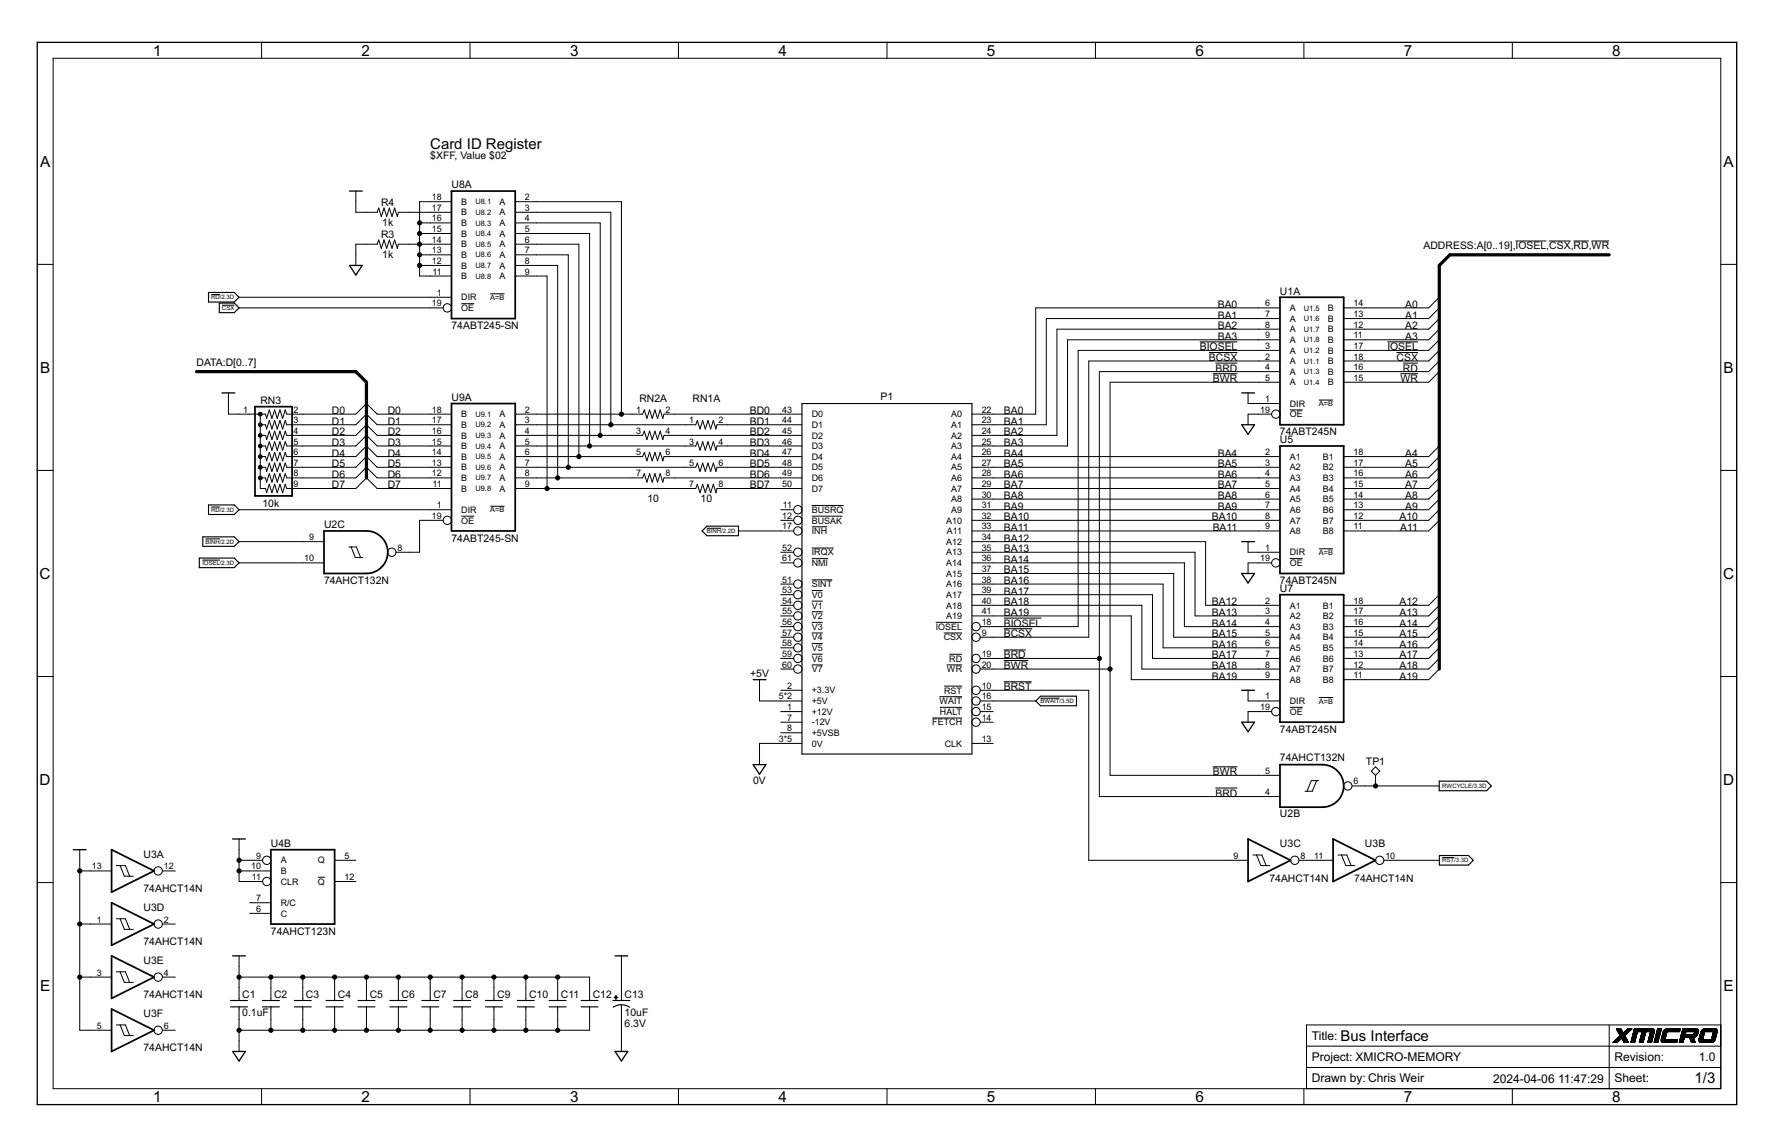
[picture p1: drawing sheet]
<svg xmlns="http://www.w3.org/2000/svg" width="432mm" height="279mm" viewBox="0 0 432 279" stroke-linecap="round" stroke-linejoin="round" font-family="sans-serif">
<g fill="none" stroke="#000" stroke-width=".24">
<path d="M12.9 14.2h405.9v250.8h-405.9zM63.7 10.3v3.9M114.4 10.3v3.9M165.1 10.3v3.9M215.9 10.3v3.9M266.6 10.3v3.9M317.4 10.3v3.9M368.1 10.3v3.9M86.6 46.5v5.2h5.2l.4-1.1 .6 2.1 .7-2.1 .6 2.1 .7-2.1 .6 2.1 .7-2.1 .6 2.1 .3-1h12.9M102.1 54.3h7.8M102.1 56.8h7.8M109.9 59.4h-12.9l-.3 1.1-.6-2.1-.7 2.1-.6-2.1-.7 2.1-.6-2.1-.7 2.1-.6-2.1-.4 1h-5.2v5.2"/>
<path d="M109.9 49.1h-7.8v18.1h7.8M125.4 51.7h23.3v51.7M125.4 59.4h15.5v51.7M125.4 49.1h25.9v51.7M125.4 54.3h20.7v51.7M125.4 56.8h18.1v51.7M368.9 58.7h7.5M377.1 58.7h5.2M383 58.7h3.7M387.4 58.7h4.3M9.1 64.3h3.8M51.4 71.7h2.2"/>
<path d="M54 74.3h3M58.2 74.9h49.7M58.2 72.3h51.7M102.1 62h7.8M102.1 64.6h7.8M112.3 73.9h3.1M119.3 71.5h3.5M125.4 62h12.9v51.7M125.4 64.6h10.3v51.7M125.4 67.2h7.8v51.7M311.6 74.9h-59.5v25.9h-15.5M311.6 77.5h-56.9v25.9h-18.1"/>
<path d="M350.3 72.3l-2.6 2.6h-20.6M350.3 74.9l-2.6 2.6h-20.6M350.3 77.5l-2.6 2.6h-20.6M418.8 64.3h3.9M55.6 95.6v5.2h9l.3 1 .7-2 .6 2 .6-2 .7 2 .6-2 .7 2 .6-2 .4 1h16.8l2.6-2.6 2.6 2.6h18.1M292 83.2h9.2M294.3 85.8h6.9M295.2 91h6M295.8 88.4h5.4M303.8 95.6v2.6h7.8M311.6 80.1h-54.3v25.9h-20.7M311.6 82.7h-51.8v25.8h-23.2"/>
<path d="M311.6 85.3h-49.2v67.2h-23.8M311.6 87.9h-46.6v67.2h-26.4M311.6 90.4h-44v103.5h44M311.6 93h-41.4v95.7h41.4M313.9 99.8h3.2M321 97.4h3.5M337.7 83.2h7.5M339.9 85.8h5.3M340.9 91h4.3M341.5 88.4h3.7M350.3 80.1l-2.6 2.6h-20.6M350.3 82.7l-2.6 2.6h-20.6"/>
<path d="M350.3 85.3l-2.6 2.6h-20.6M350.3 87.9l-2.6 2.5h-20.6M350.3 90.4l-2.6 2.6h-20.6M9.1 114.5h3.8M63.4 103.4h1.2l.3 1 .7-2.1 .6 2.1 .6-2.1 .7 2.1 .6-2.1 .7 2.1 .6-2.1 .4 1.1h16.8l2.6-2.6 2.6 2.6h18.1M63.4 106h1.2l.3 1 .7-2.1 .6 2.1 .6-2.1 .7 2.1 .6-2.1 .7 2.1 .6-2.1 .4 1.1h16.8l2.6-2.6 2.6 2.6h18.1M63.4 108.5h1.2l.3 1.1 .7-2.1 .6 2.1 .6-2.1 .7 2.1 .6-2.1 .7 2.1 .6-2.1 .4 1h16.8l2.6-2.5 2.6 2.5h18.1M63.4 111.1h1.2l.3 1.1 .7-2.1 .6 2.1 .6-2.1 .7 2.1 .6-2.1 .7 2.1 .6-2.1 .4 1h16.8l2.6-2.6 2.6 2.6h18.1M63.4 113.7h1.2l.3 1 .7-2 .6 2 .6-2 .7 2 .6-2 .7 2 .6-2 .4 1h16.8l2.6-2.6 2.6 2.6h18.1M63.4 116.3h1.2l.3 1 .7-2 .6 2 .6-2 .7 2 .6-2 .7 2 .6-2 .4 1h16.8l2.6-2.6 2.6 2.6h18.1M63.4 100.8v18.1h1.2l.3 1 .7-2 .6 2 .6-2 .7 2 .6-2 .7 2 .6-2 .4 1h16.8l2.6-2.6 2.6 2.6h18.1M125.4 100.8h31l.4-1 .7 2 .6-2 .6 2 .7-2 .6 2 .7-2 .6 2 .3-1h33.6"/>
<path d="M125.4 103.4h44l.3-1.1 .7 2.1 .6-2.1 .7 2.1 .6-2.1 .7 2.1 .6-2.1 .7 2.1 .2-1h20.7M125.4 106h31l.4-1.1 .7 2.1 .6-2.1 .6 2.1 .7-2.1 .6 2.1 .7-2.1 .6 2.1 .3-1h33.6M125.4 108.5h44l.3-1 .7 2.1 .6-2.1 .7 2.1 .6-2.1 .7 2.1 .6-2.1 .7 2.1 .2-1.1h20.7M125.4 111.1h31l.4-1 .7 2.1 .6-2.1 .6 2.1 .7-2.1 .6 2.1 .7-2.1 .6 2.1 .3-1.1h33.6M125.4 113.7h44l.3-1 .7 2 .6-2 .7 2 .6-2 .7 2 .6-2 .7 2 .2-1h20.7M125.4 116.3h31l.4-1 .7 2 .6-2 .6 2 .7-2 .6 2 .7-2 .6 2 .3-1h33.6M125.4 118.9h44l.3-1 .7 2 .6-2 .7 2 .6-2 .7 2 .6-2 .7 2 .2-1h20.7M236.6 111.1h75M236.6 113.7h75M236.6 116.3h75M236.6 118.9h75M309.5 100.8h-5.7v2.6"/>
<path d="M350.3 108.5l-2.6 2.6h-20.6M350.3 111.1l-2.6 2.6h-20.6M350.3 113.7l-2.6 2.6h-20.6M350.3 116.3l-2.6 2.6h-20.6M350.3 118.9l-2.6 2.6h-20.6M418.8 114.5h3.9M49.3 136.3h4.3M50.1 131.1h3.5M51.4 123.4h2.2M58.2 124.1h51.7M58.2 131.8h20.7M58.2 137h20.7"/>
<path d="M84.9 133.1h1.8l1.1 2.6M85.4 133.1l1.1 2.6h1.8M107.9 126.6h-5.8v7.8h-5.7M112.3 125.6h3.1M119.3 123.2h3.5M172.1 128.6h3.5M179.7 129.2h13.5M190 124.1h3.2M190 126.6h3.2M190 134.4h3.2M190 137h3.2M197.6 133.4h5.3"/>
<path d="M197.6 136h4M197.6 125.6h7.4M197.6 123h7.7M197.6 128.2h3.7M236.6 137h51.7v15.5h23.3M236.6 121.5h75M236.6 124.1h75M236.6 126.6h75M236.6 129.2h75M236.6 131.8h56.9v15.5h18.1M236.6 134.4h54.3v15.5h20.7M236.6 139.6h49.1v15.5h25.9"/>
<path d="M303.8 131.8v2.6h7.8M309.5 137h-5.7v2.6M313.9 136h3.2M321 133.6h3.5M350.3 121.5l-2.6 2.6h-20.6M350.3 124.1l-2.6 2.5h-20.6M350.3 126.6l-2.6 2.6h-20.6M190 152.5h3.2M190 142.2h3.2M190 155.1h3.2M190 157.7h3.2M190 149.9h3.2"/>
<path d="M190 147.3h3.2M190 144.7h3.2M197.6 151.5h2.7M197.6 141.1h5M197.6 154.1h2.7M197.6 159.2h2.7M197.6 156.6h2.7M197.6 148.9h2.7M197.6 146.3h2.7M197.6 143.7h2.7M227.8 151.5h6.4M229.7 154.1h4.5"/>
<path d="M231.1 159.2h3.1M236.6 142.2h46.5v15.5h28.5M236.6 147.3h41.3v15.5h33.7M236.6 144.7h43.9v15.6h31.1M236.6 149.9h38.8v15.5h36.2M244.3 153h7M244.3 158.2h5.4M244.3 150.4h9.2M350.3 149.9l-2.6 2.6h-20.6M350.3 152.5l-2.6 2.6h-20.6M350.3 157.7l-2.6 2.6h-20.6M350.3 155.1l-2.6 2.6h-20.6"/>
<path d="M350.3 147.3l-2.6 2.6h-20.6M350.3 144.7l-2.6 2.6h-20.6M9.1 164.7h3.8M184.9 165.4v5.2h10.3M190 173.2h5.2M190 175.8h5.2M190 162.8h3.2M190 160.3h3.2M190 178.4h5.2M190 168h5.2M197.6 161.8h2.7M226.9 174.8h7.3"/>
<path d="M228.7 169.6h5.5M228.8 172.1h5.4M229.8 167h4.4M230.4 161.8h3.8M238.6 173.2h3.1M238.6 175.8h3.1M238.6 162.8h31.6M238.6 160.3h29M238.6 170.6h13.5M238.6 168h26.4v41.4h38.8M244.3 165.9h6.8M244.3 160.8h6"/>
<path d="M253.3 169.9h4.6M303.8 168v2.6h7.8M309.5 173.2h-5.7v2.6M313.9 172.1h3.2M321 169.8h3.5M350.3 160.3l-2.6 2.5h-20.6M350.3 162.8l-2.6 2.6h-20.6M418.8 164.7h3.9M195.2 180.9h-10.3v5.2M236.6 180.9h5.1M295.2 186.6h6M295.8 191.8h5.4"/>
<path d="M320.5 190l-1.1 2.6h-1.8M321 190h-1.8l-1.1 2.6M329.1 191.3h21.2M333.8 187.7l1-1.1 1.1 1.1-1.1 1zM334.8 188.7v2.6M9.1 214.8h3.8M19.4 206.8v43.9h7.8M19.4 212h7.8M28.3 210.7h2.2l1.1 2.6M29.2 210.7l1.1 2.6h2.1M39.5 212h3.2M58.2 209.4h5.7"/>
<path d="M58.2 204.2v10.3h5.7M58.2 212h7.7M60.8 219.7h5.1M77.4 213.5h1.7M81.4 209.4h5.2M81.4 214.5h5.2M304.9 208.1h2.2l1.1 2.6M305.9 208.1l1 2.6h2.2M316.1 209.4h8.4M325.6 208.1h2.2l1.1 2.6M326.5 208.1l1.1 2.6h2.2M336.8 209.4h13.5"/>
<path d="M351 208.7h3M418.8 214.8h3.9M19.4 237.8h7.8M19.4 224.9h7.8M28.3 236.5h2.2l1.1 2.6M28.3 223.6h2.2l1.1 2.6M29.2 236.5l1.1 2.6h2.1M29.2 223.6l1.1 2.6h2.1M39.5 237.8h3.2M39.5 224.9h3.2M58.2 232.6v10.9M58.2 237.8h85.3v5.7"/>
<path d="M60.8 222.3h5.1M65.9 237.8v5.7M73.7 237.8v5.7M81.4 237.8v5.7M89.2 237.8v5.7M97 237.8v5.7M104.7 237.8v5.7M112.5 237.8v5.7M120.2 237.8v5.7M128 237.8v5.7M135.7 237.8v5.7M151.3 232.6v10.9"/>
<path d="M28.3 249.4h2.2l1.1 2.6M29.2 249.4l1.1 2.6h2.1M39.5 250.7h3.2M58.2 245v10.9M65.9 245v5.7M73.7 245v5.7M81.4 245v5.7M89.2 245v5.7M97 245v5.7M104.7 245v5.7M112.5 245v5.7M120.2 245v5.7"/>
<path d="M128 245v5.7M135.7 245v5.7M143.5 245v5.7h-85.3M151.3 244.5v11.4M318 254.6h100.8M318 259.8h100.8M391.7 249.4v15.6M393.5 250.4l1 .1M393.5 250.5h1.1M393.6 250.6h1M393.6 250.6l1.1 .1M393.6 250.7h1.1"/>
<path d="M393.6 250.7l1.1 .1M393.7 252.7h2.1M393.7 250.8h1.1M393.7 253.6h-1M393.7 250.9h1.1M393.7 250.9l1.1 .1M393.8 253.6h-1.1M393.8 251h1.1M393.8 252.6h1.9M393.8 251.1h1.1M393.8 253.5h-1M393.9 252.6h1.8"/>
<path d="M393.9 251.1h1M393.9 251.2h1M393.9 253.4l-1 .1M393.9 251.2l1.1 .1M393.9 252.5h1.8M394 251.3h1M394 253.4h-1.1M394 251.4h1.1M394 252.4h1.6M394 251.4h2.1M394 253.3h-1M394.1 251.5h1.9"/>
<path d="M394.1 252.4h1.5M394.1 253.2l-1 .1M394.1 252.3h1.5M394.2 253.2h-1.1M394.2 251.7h1.6M394.2 252.2h1.3M394.2 251.8h1.5M394.3 253.1l-1.1 .1M394.3 253.1h-1M394.3 252.2h1.2M394.3 251.9h1.3M394.3 252h1.2"/>
<path d="M394.4 253h-1.1M394.4 252.1h1.1M394.4 252.1l-1.8 1.6h1.1M394.4 252.9l-1 .1M394.5 252.9h-1M394.6 252.8l-1 .1M394.6 252.8h-1M394.8 252.8h1M394.8 252.8l1.1 .1M394.9 252.9h1M394.9 252.9l1.1 .1M394.9 253h1.1"/>
<path d="M395 253.1h1M395 253.2h1.1M395.1 253.2l1 .1M395.1 253.3h1.1M395.1 253.4h1.1M395.2 253.4l1 .1M395.2 253.5h1.1M395.2 253.6h1.1M395.4 252.1l1 1.6h-1.1l-.6-1-1.1 1M395.4 252.1l1.8-1.7h-1l-1.1 1.1-.6-1.1h-1.1l1 1.7M395.4 252l-1 .1M395.6 251.8l-1.3 .1"/>
<path d="M395.9 251.7h-1.7M395.9 251.6h-1.8M396 251.5l-1.9 .1M396.2 251.4h-1.1M396.2 251.3h-1M396.3 251.2l-1 .1M396.4 251.2h-1.1M396.4 251.1h-1M396.5 251.1h-1M396.6 251h-1.1M396.6 250.9l-1 .1M396.7 250.9h-1"/>
<path d="M396.8 250.8h-1.1M396.9 250.7l-1.1 .1M396.9 250.7h-1M397 250.6l-1.1 .1M397 253.6h.9M397 250.6h-1M397 253.4h1M397.1 253.3h.9M397.1 253.2h.9M397.1 250.5h-1.1M397.1 253.1h.9M397.2 252.9h.9"/>
<path d="M397.2 250.4l-1.1 .1M397.2 252.8h.9M397.3 252.6h.9M397.3 252.4h.9M397.3 252.3h.9M397.4 252.2h.9M397.4 252.1h.9M397.4 251.9h.9M397.4 251.8h1M397.5 251.7h.9M397.5 251.6h.9M397.5 251.5h.9"/>
<path d="M397.6 251.4h.9M397.6 251.2h.9M397.6 251.1h.9M397.7 251h5M397.7 250.9h5M397.7 250.8h5M397.7 250.7h4.9M397.8 250.6h4.8M397.8 250.5h4.7M397.8 250.4l4.7 .1M397.9 253.6h-.9M397.9 253.5h-.9"/>
<path d="M398 253.4l-1 .1M398 253.2h-.9M398 253.1l-.9 .1M398.1 253h-.9M398.1 252.9l-.9 .1M398.1 252.8h-.9M398.1 252.7h-.9M398.2 252.6l-1 .1M398.2 252.5l-.9 .1M398.2 252.5h-.9M398.3 252.3h-1M398.3 252.2h-1"/>
<path d="M398.3 252l-.9 .1M398.3 252h-.9M398.4 251.8h-.9M398.4 251.7l-.9 .1M398.4 251.5l-.9 .1M398.5 251.3h-.9M398.5 251.2l-.9 .1M398.5 251.1l-.6 2.6M399.1 253.6h.9M399.1 253.5h.9M399.1 253.3h.9M399.2 253.1h.9"/>
<path d="M399.2 253h.9M399.2 252.9h1M399.3 252.8h.9M399.3 252.6h.9M399.4 252.4h.9M399.4 252.3h.9M399.5 252.1h.8M399.5 251.9h.9M399.5 251.8h.9M399.6 251.6h.9M399.6 251.4h.9M399.7 251.1l-.7 2.6h.9l.7-2.6"/>
<path d="M399.7 251.1h.9M400 253.6h-.9M400 253.4l-.9 .1M400 253.4h-.9M400.1 253.2h-.9M400.1 253.1h-.9M400.1 252.9l-.9 .1M400.2 252.9h-1M400.2 252.7h-.9M400.2 252.6h-.9M400.2 252.5l-.9 .1M400.3 252.5h-.9"/>
<path d="M400.3 252.4h-.9M400.3 252.2h-.9M400.3 252.1l-.9 .1M400.4 252.1h-.9M400.4 252h-.9M400.5 251.7l-1 .1M400.5 251.7h-.9M400.5 251.6h-.9M400.5 251.5h-.9M400.6 251.3h-1M400.6 251.2l-.9 .1M400.6 251.2h-.9"/>
<path d="M401.1 253.6h.9M401.2 253.4h.9M401.2 253.3h.9M401.2 253.1h.9M401.3 253.1h.8M401.3 252.9h.9M401.3 252.8h.9M401.4 252.6h.9M401.4 252.4h.9M401.4 252.3h.9M401.5 252.1h.9M401.5 252h.9"/>
<path d="M401.6 251.9h.8M401.6 251.8h.9M401.6 251.7h.9M401.6 251.6h.9M401.7 251.5h.8M401.7 251.4h.9M401.7 251.2h.9M401.8 251.1l-.7 2.6h.9l.6-2.5M401.8 251.1h.8M402 253.6h-.9M402 253.5h-.9M402.1 253.4h-.9"/>
<path d="M402.1 253.2l-.9 .1M402.1 253.2h-.9M402.2 253h-.9M402.2 252.9l-.9 .1M402.2 252.8h-.9M402.3 252.7h-1M402.3 250.4h.1M402.3 252.5h-.9M402.4 252.3h-1M402.4 250.4h-4.6l-.8 3.3h.9M402.4 252.2h-.9M402.4 250.4l.1 .1"/>
<path d="M402.4 252l-.9 .1M402.5 250.5h.1M402.5 251.8h-.9M402.5 251.7h-.9M402.5 250.5l.1 .1M402.5 251.5l-.9 .1M402.6 251.4h-.9M402.6 250.6v.1M402.6 251.3h-.9M402.6 251.2h-.9M402.6 250.7l.1 .1M402.7 253.6h.8"/>
<path d="M402.7 253.6h.9M402.7 251.1h-5.1M402.7 250.8v.2M402.7 251l-.1 .2M402.7 253.4h.9M402.8 253.1h.9M402.8 252.9h.9M402.9 252.7h.9M402.9 252.6h.9M402.9 252.5h.9M402.9 252.4h1M403 252.2h.9"/>
<path d="M403.1 252h.8M403.1 252h.9M403.1 251.9h.9M403.1 251.7h.9M403.1 251.7h1M403.2 251.5h.9M403.3 251.2h.9M403.3 251.1h.9M403.3 251h.9M403.4 250.8h.9M403.4 250.7h.9M403.4 250.6h.9"/>
<path d="M403.4 250.5h.9M403.5 253.7h-.9l.9-3.3h.9l-.9 3.3M403.6 253.5h-.9M403.6 253.3h-.9M403.7 253.2h-.9M403.7 253h-.9M403.8 252.8l-1 .1M403.8 252.8h-.9M403.8 252.5h-.9M403.9 252.3l-.9 .1M403.9 252.3h-.9M403.9 252.1h-.9"/>
<path d="M404 251.9h-.9M404 251.8h-.9M404.1 251.6h-.9M404.1 251.4l-.9 .1M404.1 251.4h-.9M404.2 251.3h-1M404.2 251.1h-.9M404.2 251h-.9M404.3 250.9h-.9M404.3 250.6l-.9 .1M404.3 253.2h3.9M404.3 253.1h4"/>
<path d="M404.3 253.3l.1 .2M404.3 253.2v.1M404.4 253h3.9l-.2 .7h-3.5M404.4 253.4h3.8M404.4 250.5h-.9M404.4 252.9l-.1 .3M404.4 252.8h.9M404.4 253.5h3.8M404.4 252.7h.9M404.4 253.5l.2 .2M404.5 252.6h.9M404.5 253.6h3.7"/>
<path d="M404.5 252.5h.9M404.5 252.3h.9M404.6 252.1h.9M404.6 253.7h.1M404.6 251.9h1M404.7 251.8h.9M404.7 251.6h.9M404.7 251.4h1M404.8 251.4h.9M404.8 251.2l-.4 1.7M404.8 251.1h.9M404.9 251.1l-.1 .1"/>
<path d="M404.9 251h3.9M404.9 250.9v.2M405 250.8h3.9M405 250.8l-.1 .1M405.2 250.7h3.7M405.2 250.6l-.2 .2M405.2 250.6h3.7M405.3 253h-.9M405.3 252.9h-.9M405.3 252.8l-.9 .1M405.4 252.6l-.9 .1M405.4 252.5h-.9"/>
<path d="M405.4 252.4h-.9M405.5 252.2h-.9M405.5 252.1l-.9 .1M405.5 250.4h3.5l-.2 .7h-3.9M405.5 252l-.9 .1M405.5 252h-.9M405.6 251.9h-1M405.6 250.4l-.4 .2M405.6 251.7l-.9 .1M405.6 251.7h-.9M405.6 251.5l-.9 .1M405.7 251.5h-1"/>
<path d="M405.7 251.3h-.9M405.7 251.2l-.9 .1M405.7 251.2h-.9M405.7 251.1l-.4 1.9M408.2 253.3h-3.8M408.2 253.2l-3.9 .1M408.3 253.1h-3.9M408.8 253.6h.9M408.8 253.5h.9M408.9 250.9h-4M408.9 253.2h.9M408.9 250.8h-3.9"/>
<path d="M408.9 250.7h-3.8M408.9 253h.9M408.9 253h1M408.9 250.5h-3.6M409 250.4l-3.6 .1M409 252.8h.9M409 252.7h.9M409.1 252.5h.9M409.3 251.8h3.9M409.3 251.6h.9M409.3 251.4h1M409.4 251.4h.9"/>
<path d="M409.4 251.2h.9M409.4 251.1h.9M409.4 251.1h4M409.5 250.8h3.9M409.5 250.7l3.9 .1M409.5 250.7h3.8M409.6 250.6l3.7 .1M409.6 250.6h3.7M409.6 250.5h3.6M409.6 250.5h3.5M409.6 250.4l-.9 3.3h1l.3-1.2M409.6 250.4h3.4"/>
<path d="M409.6 250.4l.7 .7-.1 .7M409.7 253.6h-.9M409.7 253.4h-.9M409.8 253.3h-.9M409.8 253.1l-.9 .1M409.8 253.1h-.9M409.9 252.9h-.9M409.9 252.8h-.9M409.9 252.6l-.9 .1M410 252.6h-1M410.2 251.7l-.9 .1M410.2 251.7h-.9"/>
<path d="M410.2 251.5l-.9 .1M410.3 251.5h-1M410.3 251.3h-.9M410.3 251.2h-.9M411.3 252.5l.9 .1M411.3 252.6h.9M411.4 252.7h.8M411.4 252.8h.9M411.4 252.8l.9 .1M411.4 252.9h.9M411.4 252.9l.9 .1M411.5 253h.9"/>
<path d="M411.5 253.1h.9M411.5 253.1l.9 .1M411.5 253.2h.9M411.5 253.2l1 .1M411.6 253.3h.9M411.6 253.4h.9M411.6 253.5h.9M411.6 253.6h1M411.7 253.6h.9M412.3 251.7h.9M412.3 251.6h.9M412.4 252.5h-3.3"/>
<path d="M412.4 251.4h.9M412.4 251.3h.9M412.5 251.1h.9M412.5 251.1l-.2 .7M412.6 252.4h-3.5M412.7 252.3l-.5 .2 .4 1.2h-.9l-.4-1.2M412.7 252.3l-3.6 .1M412.8 252.3h-3.7M412.9 252.2h-3.7M412.9 252.1l-3.7 .1M412.9 252.1h-3.7M412.9 250.4l.2 .1"/>
<path d="M413 252l-3.8 .1M413 252l-.3 .3M413 252h-3.8M413.1 251.9h-3.9M413.1 250.5l.3 .3M413.2 251.8l-.2 .2M413.2 251.7l-.9 .1M413.2 251.7v.1M413.2 251.6v.1M413.3 251.5l-.9 .1M413.3 251.5h-.9M413.3 251.2l-.9 .1"/>
<path d="M413.4 251.2h-.9M413.4 250.8v.1M413.4 251h-4M413.4 250.9l-3.9 .1M413.4 250.9h-3.9M413.4 250.9v.1M413.4 251l-.2 .6M413.5 253.3h3.8M413.5 253.1h3.9M413.5 253h3.9M413.5 253v.2M413.5 253.2l.1 .1"/>
<path d="M413.6 253.4h3.6M413.6 252.9l-.1 .1M413.6 253.3v.1M413.6 252.8h.9M413.6 253.4l.1 .2M413.6 253.5h3.5M413.6 253.6h3.4M413.6 252.6h.9M413.7 253.6l.1 .1M413.7 253.6h3.3M413.7 252.3h.9M413.8 253.7h3.1"/>
<path d="M413.8 252.1h.9M413.9 251.8h.8M413.9 251.8h.9M413.9 251.6h.9M413.9 251.5h.9M414 251.3h.9M414 251.2h.9M414 251.2l-.4 1.7M414 251.1h.9M414.1 250.9h3.9M414.2 250.9l-.2 .3M414.2 250.8h3.8"/>
<path d="M414.3 250.7h3.6M414.4 250.6h3.5M414.4 252.9l-.9 .1M414.5 252.9h-.9M414.5 250.5h3.4M414.5 250.5l-.3 .4M414.5 252.7h-.9M414.5 252.6h-.9M414.5 250.5h3.3M414.6 252.5h-.9M414.6 252.4h-.9M414.6 250.5h-.1"/>
<path d="M414.6 252.2h-.9M414.7 252.2h-1M414.7 252h-.9M414.7 250.4h3M414.7 251.9h-.9M414.7 250.4l-.1 .1M414.7 251.8l-.9 .1M414.8 251.7h-.9M414.8 251.5h-.9M414.8 251.4l-.9 .1M414.9 251.4h-.9M414.9 250.4h-.2"/>
<path d="M414.9 251.2h-.9M415 250.4l-.6 2.6M416.6 252.9h.9M416.6 252.8h.9M416.7 252.6h.9M416.7 252.5h.9M416.8 252.3h.8M416.8 252.3h.9M416.8 252.1h.9M416.8 253.7h-.1M416.9 251.8h.9M416.9 251.6h.9"/>
<path d="M417 251.4h.9M417 253.6l-.2 .1M417 251.3h.9M417.1 251.1h.9M417.1 251.1l-.5 1.9M417.1 253.5l-.1 .1M417.2 253.4l-.1 .1M417.3 253.2l-3.8 .1M417.4 253.2h-3.9M417.4 253.1l-3.9 .1M417.4 253.1l-.2 .3M417.5 252.9l-.9 .1"/>
<path d="M417.5 252.9l-.1 .2M417.5 252.9h-.9M417.5 250.4h.2M417.6 252.7h-1M417.6 252.6h-.9M417.6 252.5h-.9M417.6 252.4h-.9M417.7 252.2h-.9M417.7 252.1l-.9 .1M417.7 250.4l.2 .2M417.7 252h-.9M417.8 251.9h-.9"/>
<path d="M417.8 251.7l-.9 .1M417.8 251.7h-.9M417.9 251.5l-1 .1M417.9 251.5h-.9M417.9 250.6v.1M417.9 251.4h-.9M417.9 250.7l.1 .1M417.9 251.2l-.9 .1M417.9 250.7h-3.6M418 251.2h-1M418 251.1h-4M418 251h-3.9"/>
<path d="M418 250.9l-3.9 .1M418 250.8h-3.8M418 251.1l-.5 1.8M418 250.8v.3M418.8 249.4h-100.8v15.6M63.7 265v3.8M114.4 265v3.8M165.1 265v3.8M215.9 265v3.8M266.6 265v3.8M317.4 265v3.8M368.1 265v3.8"/>
<circle cx="108.9" cy="74.9" r="1.02"/>
<circle cx="310.5" cy="100.8" r="1.02"/>
<circle cx="95.4" cy="134.4" r="1.02"/>
<circle cx="108.9" cy="126.6" r="1.02"/>
<circle cx="194.2" cy="124.1" r="1.02"/>
<circle cx="194.2" cy="137" r="1.02"/>
<circle cx="194.2" cy="126.6" r="1.02"/>
<circle cx="194.2" cy="129.2" r="1.02"/>
<circle cx="194.2" cy="134.4" r="1.02"/>
<circle cx="310.5" cy="137" r="1.02"/>
<circle cx="194.2" cy="147.3" r="1.02"/>
<circle cx="194.2" cy="152.5" r="1.02"/>
<circle cx="194.2" cy="149.9" r="1.02"/>
<circle cx="194.2" cy="155.1" r="1.02"/>
<circle cx="194.2" cy="142.2" r="1.02"/>
<circle cx="194.2" cy="157.7" r="1.02"/>
<circle cx="194.2" cy="144.7" r="1.02"/>
<circle cx="237.6" cy="155.1" r="1.02"/>
<circle cx="237.6" cy="152.5" r="1.02"/>
<circle cx="194.2" cy="160.3" r="1.02"/>
<circle cx="194.2" cy="162.8" r="1.02"/>
<circle cx="237.6" cy="175.8" r="1.02"/>
<circle cx="237.6" cy="173.2" r="1.02"/>
<circle cx="237.6" cy="162.8" r="1.02"/>
<circle cx="237.6" cy="160.3" r="1.02"/>
<circle cx="237.6" cy="168" r="1.02"/>
<circle cx="237.6" cy="170.6" r="1.02"/>
<circle cx="310.5" cy="173.2" r="1.02"/>
<circle cx="328.1" cy="191.3" r="1.02"/>
<circle cx="38.5" cy="212" r="1.02"/>
<circle cx="64.9" cy="214.5" r="1.02"/>
<circle cx="64.9" cy="209.4" r="1.02"/>
<circle cx="315.2" cy="209.4" r="1.02"/>
<circle cx="335.8" cy="209.4" r="1.02"/>
<circle cx="38.5" cy="237.8" r="1.02"/>
<circle cx="38.5" cy="224.9" r="1.02"/>
<circle cx="38.5" cy="250.7" r="1.02"/>
</g>
<g fill="none" stroke="#000" stroke-width=".28">
<path d="M50.8 71.2h6.2l1.2 1.1-1.2 1.2h-6.2zM53.4 73.8h3.6l1.2 1.1-1.2 1.2h-3.6zM195.2 98.2h41.4v85.3h-41.4zM48.5 135.8h8.5l1.2 1.2-1.2 1.2h-8.5zM49.4 130.7h7.6l1.2 1.1-1.2 1.2h-7.6zM50.8 122.9h6.2l1.2 1.2-1.2 1.1h-6.2zM170.9 129.2l1.2-1.1h7.6v2.3h-7.6zM252.1 170.6l1.2-1.2h8.7v2.4h-8.7zM350.3 190.1h11.5l1.2 1.2-1.2 1.1h-11.5zM350.4 208.2h7l1.2 1.2-1.2 1.1h-7zM56.1 243.5h4.1M56.1 245h4.1"/>
<path d="M63.9 243.5h4.1M63.9 245h4.1M71.6 243.5h4.2M71.6 245h4.2M79.4 243.5h4.1M79.4 245h4.1M87.1 243.5h4.2M87.1 245h4.2M94.9 243.5h4.1M94.9 245h4.1M102.7 243.5h4.1M102.7 245h4.1"/>
<path d="M110.4 243.5h4.2M110.4 245h4.2M118.2 243.5h4.1M118.2 245h4.1M125.9 243.5h4.1M125.9 245h4.1M133.7 243.5h4.1M133.7 245h4.1M141.4 243.5h4.2M141.4 245h4.2M149.2 243.5h4.1M149.2 245.1a3.7 3.7 0 0 1 4.1 0"/>
</g>
<g fill="none" stroke="#000" stroke-width=".32">
<path d="M9.1 10.3h413.6v258.5h-413.6zM85.1 46.5h3.1M85.1 64.6h3.1l-1.6 2.3zM54 95.6h3.1M302.2 95.6h3.2M302.2 103.4h3.2l-1.6 2.3zM302.2 139.6h3.2l-1.6 2.3zM302.2 131.8h3.2M183.3 165.4h3.1M302.2 175.8h3.2l-1.6 2.3zM302.2 168h3.2M183.3 186.1h3.1l-1.5 2.3z"/>
<path d="M17.8 206.8h3.2M56.6 204.2h3.1M56.6 232.6h3.1M149.7 232.6h3.1M56.6 255.9h3.1l-1.5 2.3zM149.7 255.9h3.1l-1.5 2.3z"/>
</g>
<g fill="none" stroke="#000" stroke-width=".42">
<path d="M109.9 46.5h15.5v31h-15.5zM311.6 72.3h15.5v31.1h-15.5zM62.1 99h9v21.7h-9zM109.9 98.2h15.5v31h-15.5zM311.6 108.5h15.5v31.1h-15.5zM78.9 129.2h10.3a5.2 5.2 0 0 1 5.2 5.2 5.2 5.2 0 0 1-5.2 5.2h-10.3zM311.6 144.7h15.5v31.1h-15.5zM311.6 186.1h10.3a5.2 5.2 0 0 1 5.2 5.2 5.2 5.2 0 0 1-5.2 5.1h-10.3zM27.2 206.8l10.3 5.2-10.3 5.1zM27.2 219.7l10.3 5.2-10.3 5.2zM65.9 206.8h15.5v18.1h-15.5zM303.8 204.2l10.3 5.2-10.3 5.1z"/>
<path d="M324.5 204.2l10.3 5.2-10.3 5.1zM27.2 232.6l10.3 5.2-10.3 5.2zM27.2 245.6l10.3 5.1-10.3 5.2z"/>
</g>
<g fill="#000" stroke="#000" stroke-width=".24">
<path d="M62.9 116.1a.47 .47 0 0 1 .8-.1 .47 .47 0 0 1-.2 .8 .47 .47 0 0 1-.6-.5h.5h-.5z" fill-rule="evenodd"/>
<path d="M63.1 113.3a.47 .47 0 0 1 .7 .2 .47 .47 0 0 1-.4 .7 .47 .47 0 0 1-.5-.5h.5h-.5z" fill-rule="evenodd"/>
<path d="M62.9 110.9a.47 .47 0 0 1 .8-.1 .47 .47 0 0 1-.2 .8 .47 .47 0 0 1-.6-.5l.5 .1-.5-.1z" fill-rule="evenodd"/>
<path d="M62.9 108.3a.47 .47 0 0 1 .8-.1 .47 .47 0 0 1-.2 .8 .47 .47 0 0 1-.6-.5l.5 .1-.5-.1z" fill-rule="evenodd"/>
<path d="M62.9 105.7a.47 .47 0 0 1 .8 0 .47 .47 0 0 1-.2 .7 .47 .47 0 0 1-.6-.4h.5h-.5z" fill-rule="evenodd"/>
<path d="M62.9 103.1a.47 .47 0 0 1 .8 0 .47 .47 0 0 1-.2 .7 .47 .47 0 0 1-.6-.4h.5h-.5z" fill-rule="evenodd"/>
<path d="M62.9 100.6a.47 .47 0 0 1 .8-.1 .47 .47 0 0 1-.2 .7 .47 .47 0 0 1-.6-.4h.5h-.5z" fill-rule="evenodd"/>
<circle cx="102.1" cy="54.3" r=".51"/>
<circle cx="102.1" cy="56.8" r=".51"/>
<circle cx="102.1" cy="59.4" r=".51"/>
<circle cx="102.1" cy="64.6" r=".51"/>
<circle cx="102.1" cy="62" r=".51"/>
<circle cx="133.2" cy="118.9" r=".51"/>
<circle cx="135.7" cy="116.3" r=".51"/>
<circle cx="138.3" cy="113.7" r=".51"/>
<circle cx="140.9" cy="111.1" r=".51"/>
<circle cx="143.5" cy="108.5" r=".51"/>
<circle cx="146.1" cy="106" r=".51"/>
<circle cx="148.7" cy="103.4" r=".51"/>
<circle cx="151.3" cy="100.8" r=".51"/>
<circle cx="267.6" cy="160.3" r=".51"/>
<circle cx="270.2" cy="162.8" r=".51"/>
<circle cx="334.8" cy="191.3" r=".51"/>
<circle cx="19.4" cy="212" r=".51"/>
<circle cx="58.2" cy="209.4" r=".51"/>
<circle cx="58.2" cy="212" r=".51"/>
<circle cx="19.4" cy="237.8" r=".51"/>
<circle cx="19.4" cy="224.9" r=".51"/>
<circle cx="58.2" cy="237.8" r=".51"/>
<circle cx="65.9" cy="237.8" r=".51"/>
<circle cx="73.7" cy="237.8" r=".51"/>
<circle cx="81.4" cy="237.8" r=".51"/>
<circle cx="89.2" cy="237.8" r=".51"/>
<circle cx="97" cy="237.8" r=".51"/>
<circle cx="104.7" cy="237.8" r=".51"/>
<circle cx="112.5" cy="237.8" r=".51"/>
<circle cx="120.2" cy="237.8" r=".51"/>
<circle cx="128" cy="237.8" r=".51"/>
<circle cx="135.7" cy="237.8" r=".51"/>
<circle cx="58.2" cy="250.7" r=".51"/>
<circle cx="65.9" cy="250.7" r=".51"/>
<circle cx="73.7" cy="250.7" r=".51"/>
<circle cx="81.4" cy="250.7" r=".51"/>
<circle cx="89.2" cy="250.7" r=".51"/>
<circle cx="97" cy="250.7" r=".51"/>
<circle cx="104.7" cy="250.7" r=".51"/>
<circle cx="112.5" cy="250.7" r=".51"/>
<circle cx="120.2" cy="250.7" r=".51"/>
<circle cx="128" cy="250.7" r=".51"/>
<circle cx="135.7" cy="250.7" r=".51"/>
</g>
<path d="M149.5 242.7h.9v.1h-.9zM149.9 242.3h.1v.9h-.1z" fill="#000" stroke="#000" stroke-width=".24"/>
<path d="M391.7 62h-38.8l-2.6 2.6v98.2M47.8 90.4h38.8l2.6 2.6v23.3" fill="none" stroke="#000" stroke-width=".78"/>
<g font-size="4.1">
<text x="37.3" y="13.6">1</text>
<text x="88" y="13.6">2</text>
<text x="138.7" y="13.6">3</text>
<text x="189.5" y="13.6">4</text>
<text x="240.2" y="13.6">5</text>
<text x="291" y="13.6">6</text>
<text x="341.7" y="13.6">7</text>
<text x="392.4" y="13.6">8</text>
<text x="9.7" y="40.6">A</text>
<text x="104.7" y="36.2">Card ID Register</text>
<text x="419.5" y="40.6">A</text>
<text x="9.7" y="90.7">B</text>
<text x="419.5" y="90.7">B</text>
<text x="9.6" y="140.9">C</text>
<text x="419.4" y="140.9">C</text>
<text x="9.6" y="191.1">D</text>
<text x="419.4" y="191.1">D</text>
<text x="9.7" y="241.2">E</text>
<text x="419.5" y="241.2">E</text>
<text x="326.3" y="253.3">Bus Interface</text>
<text x="412.5" y="263.7">1/3</text>
<text x="37.3" y="268.2">1</text>
<text x="88" y="268.2">2</text>
<text x="138.7" y="268.2">3</text>
<text x="189.5" y="268.2">4</text>
<text x="240.2" y="268.2">5</text>
<text x="291" y="268.2">6</text>
<text x="341.7" y="268.2">7</text>
<text x="392.4" y="268.2">8</text>
</g>
<g font-size="3.3">
<text x="319.3" y="253.1">Title:</text>
<text x="319.3" y="258.2">Project: XMICRO-MEMORY</text>
<text x="319.3" y="263.4">Drawn by: Chris Weir</text>
<text x="363.4" y="263.7">2024-04-06</text>
<text x="379.2" y="263.7">11:47:29</text>
<text x="393" y="258.2">Revision:</text>
<text x="393" y="263.4">Sheet:</text>
<text x="413.5" y="258.2">1.0</text>
</g>
<g font-size="2.8">
<text x="104.7" y="38.7">$XFF, Value $02</text>
<text x="109.9" y="45.9">U8A</text>
<text x="92.7" y="50.1">R4</text>
<text x="92.7" y="57.9">R3</text>
<text x="93" y="55">1k</text>
<text x="93" y="62.8">1k</text>
<text x="346.5" y="60.7">ADDRESS:A[0..19],IOSEL,CSX,RD,WR</text>
<text x="311.6" y="71.7">U1A</text>
<text x="296.4" y="77.5">BA1</text>
<text x="296.4" y="74.9">BA0</text>
<text x="342" y="77.5">A1</text>
<text x="342" y="74.9">A0</text>
<text x="109.9" y="80.1">74ABT245-SN</text>
<text x="296.4" y="82.7">BA3</text>
<text x="296.4" y="80.1">BA2</text>
<text x="342" y="82.7">A3</text>
<text x="342" y="80.1">A2</text>
<text x="47.8" y="89.2">DATA:D[0..7]</text>
<text x="292" y="85.3">BIOSEL</text>
<text x="294.3" y="87.9">BCSX</text>
<text x="337.7" y="85.3">IOSEL</text>
<text x="339.9" y="87.9">CSX</text>
<text x="295.2" y="93">BWR</text>
<text x="295.8" y="90.5">BRD</text>
<text x="340.9" y="93">WR</text>
<text x="341.5" y="90.5">RD</text>
<text x="63.4" y="98.2">RN3</text>
<text x="80.8" y="100.8">D0</text>
<text x="94.4" y="100.8">D0</text>
<text x="109.9" y="97.6">U9A</text>
<text x="155.6" y="97.9">RN2A</text>
<text x="168.6" y="97.9">RN1A</text>
<text x="182.5" y="100.8">BD0</text>
<text x="214.3" y="97.4">P1</text>
<text x="244.3" y="100.8">BA0</text>
<text x="80.8" y="106">D2</text>
<text x="80.8" y="103.4">D1</text>
<text x="94.4" y="106">D2</text>
<text x="94.4" y="103.4">D1</text>
<text x="182.5" y="106">BD2</text>
<text x="182.5" y="103.4">BD1</text>
<text x="244.3" y="106">BA2</text>
<text x="244.3" y="103.4">BA1</text>
<text x="311.6" y="106">74ABT245N</text>
<text x="311.6" y="107.9">U5</text>
<text x="80.8" y="113.7">D5</text>
<text x="80.8" y="108.5">D3</text>
<text x="80.8" y="111.1">D4</text>
<text x="94.4" y="113.7">D5</text>
<text x="94.4" y="108.5">D3</text>
<text x="94.4" y="111.1">D4</text>
<text x="182.5" y="108.5">BD3</text>
<text x="182.5" y="111.1">BD4</text>
<text x="182.5" y="113.7">BD5</text>
<text x="244.3" y="111.1">BA4</text>
<text x="244.3" y="113.7">BA5</text>
<text x="244.3" y="108.5">BA3</text>
<text x="296.4" y="111.1">BA4</text>
<text x="296.4" y="113.7">BA5</text>
<text x="342" y="113.7">A5</text>
<text x="342" y="111.1">A4</text>
<text x="80.8" y="118.9">D7</text>
<text x="80.8" y="116.3">D6</text>
<text x="94.4" y="118.9">D7</text>
<text x="94.4" y="116.3">D6</text>
<text x="182.5" y="116.3">BD6</text>
<text x="182.5" y="118.9">BD7</text>
<text x="244.3" y="116.3">BA6</text>
<text x="244.3" y="118.9">BA7</text>
<text x="296.4" y="116.3">BA6</text>
<text x="296.4" y="118.9">BA7</text>
<text x="342" y="118.9">A7</text>
<text x="342" y="116.3">A6</text>
<text x="63.9" y="123.3">10k</text>
<text x="157.6" y="122.2">10</text>
<text x="170.5" y="122.2">10</text>
<text x="244.3" y="121.5">BA8</text>
<text x="244.3" y="124.1">BA9</text>
<text x="296.4" y="121.5">BA8</text>
<text x="296.4" y="124.1">BA9</text>
<text x="342" y="124.1">A9</text>
<text x="342" y="121.5">A8</text>
<text x="78.9" y="128.6">U2C</text>
<text x="109.9" y="131.8">74ABT245-SN</text>
<text x="244.3" y="126.6">BA10</text>
<text x="244.3" y="129.2">BA11</text>
<text x="244.3" y="131.8">BA12</text>
<text x="295" y="126.6">BA10</text>
<text x="295.2" y="129.2">BA11</text>
<text x="340.6" y="126.6">A10</text>
<text x="340.8" y="129.2">A11</text>
<text x="244.3" y="137">BA14</text>
<text x="244.3" y="134.4">BA13</text>
<text x="78.9" y="142.2">74AHCT132N</text>
<text x="244.3" y="142.2">BA16</text>
<text x="244.3" y="139.6">BA15</text>
<text x="311.6" y="142.2">74ABT245N</text>
<text x="244.3" y="147.3">BA18</text>
<text x="244.3" y="149.9">BA19</text>
<text x="244.3" y="144.7">BA17</text>
<text x="295" y="149.9">BA13</text>
<text x="295" y="147.3">BA12</text>
<text x="311.6" y="144.1">U7</text>
<text x="340.6" y="149.9">A13</text>
<text x="340.6" y="147.3">A12</text>
<text x="244.3" y="155.1">BCSX</text>
<text x="244.3" y="152.5">BIOSEL</text>
<text x="295" y="155.1">BA15</text>
<text x="295" y="152.5">BA14</text>
<text x="340.6" y="155.1">A15</text>
<text x="340.6" y="152.5">A14</text>
<text x="244.3" y="160.3">BRD</text>
<text x="295" y="160.3">BA17</text>
<text x="295" y="157.7">BA16</text>
<text x="340.6" y="157.7">A16</text>
<text x="340.6" y="160.3">A17</text>
<text x="182.6" y="164.6">+5V</text>
<text x="244.3" y="162.8">BWR</text>
<text x="295" y="162.8">BA18</text>
<text x="295" y="165.4">BA19</text>
<text x="340.6" y="162.8">A18</text>
<text x="340.6" y="165.4">A19</text>
<text x="244.3" y="168">BRST</text>
<text x="311.6" y="178.4">74ABT245N</text>
<text x="311.6" y="185.3">74AHCT132N</text>
<text x="183.3" y="190.8">0V</text>
<text x="295.2" y="188.7">BWR</text>
<text x="332.5" y="186.1">TP1</text>
<text x="295.8" y="193.9">BRD</text>
<text x="311.6" y="198.9">U2B</text>
<text x="34.9" y="208.7">U3A</text>
<text x="65.9" y="206.1">U4B</text>
<text x="311.6" y="206.1">U3C</text>
<text x="332.2" y="206.1">U3B</text>
<text x="309" y="214.5">74AHCT14N</text>
<text x="329.6" y="214.5">74AHCT14N</text>
<text x="34.9" y="217.1">74AHCT14N</text>
<text x="34.9" y="221.7">U3D</text>
<text x="65.9" y="227.5">74AHCT123N</text>
<text x="34.9" y="230.1">74AHCT14N</text>
<text x="34.9" y="234.6">U3E</text>
<text x="34.9" y="243">74AHCT14N</text>
<text x="59" y="243">C1</text>
<text x="66.7" y="243">C2</text>
<text x="74.5" y="243">C3</text>
<text x="82.2" y="243">C4</text>
<text x="90" y="243">C5</text>
<text x="97.7" y="243">C6</text>
<text x="105.5" y="243">C7</text>
<text x="113.3" y="243">C8</text>
<text x="121" y="243">C9</text>
<text x="128.8" y="243">C10</text>
<text x="136.5" y="243">C11</text>
<text x="144.3" y="243">C12</text>
<text x="152" y="243">C13</text>
<text x="34.9" y="247.5">U3F</text>
<text x="59" y="247.4">0.1uF</text>
<text x="152" y="247.4">10uF</text>
<text x="152" y="250">6.3V</text>
<text x="34.9" y="255.9">74AHCT14N</text>
</g>
<g font-size="2.4">
<text x="105.1" y="48.7">18</text>
<text x="105.1" y="51.3">17</text>
<text x="105.1" y="53.9">16</text>
<text x="112.3" y="49.9">B</text>
<text x="112.3" y="52.4">B</text>
<text x="121.6" y="49.9">A</text>
<text x="121.6" y="52.4">A</text>
<text x="127.8" y="48.7">2</text>
<text x="127.8" y="51.3">3</text>
<text x="127.8" y="53.9">4</text>
<text x="105.1" y="56.5">15</text>
<text x="105.1" y="59.1">14</text>
<text x="112.3" y="55">B</text>
<text x="112.3" y="57.6">B</text>
<text x="121.6" y="55">A</text>
<text x="121.6" y="57.6">A</text>
<text x="127.8" y="56.5">5</text>
<text x="127.8" y="59.1">6</text>
<text x="105.1" y="61.6">13</text>
<text x="105.1" y="64.2">12</text>
<text x="112.3" y="60.2">B</text>
<text x="112.3" y="62.8">B</text>
<text x="112.3" y="65.4">B</text>
<text x="121.6" y="60.2">A</text>
<text x="121.6" y="62.8">A</text>
<text x="121.6" y="65.4">A</text>
<text x="127.8" y="61.6">7</text>
<text x="127.8" y="64.2">8</text>
<text x="105.3" y="66.8">11</text>
<text x="106.3" y="72">1</text>
<text x="112.3" y="68">B</text>
<text x="121.6" y="68">A</text>
<text x="127.8" y="66.8">9</text>
<text x="105.1" y="74.6">19</text>
<text x="112.3" y="73.1">DIR</text>
<text x="112.3" y="75.7">OE</text>
<text x="308" y="74.6">6</text>
<text x="308" y="77.2">7</text>
<text x="313.9" y="75.7">A</text>
<text x="323.2" y="75.7">B</text>
<text x="329.4" y="74.6">14</text>
<text x="329.4" y="77.2">13</text>
<text x="308" y="79.7">8</text>
<text x="308" y="82.3">9</text>
<text x="313.9" y="78.3">A</text>
<text x="313.9" y="80.9">A</text>
<text x="313.9" y="83.5">A</text>
<text x="323.2" y="78.3">B</text>
<text x="323.2" y="80.9">B</text>
<text x="323.2" y="83.5">B</text>
<text x="329.4" y="79.7">12</text>
<text x="329.4" y="82.3">11</text>
<text x="308" y="84.9">3</text>
<text x="308" y="87.5">2</text>
<text x="313.9" y="86.1">A</text>
<text x="313.9" y="88.6">A</text>
<text x="323.2" y="86">B</text>
<text x="323.2" y="88.6">B</text>
<text x="329.4" y="84.9">17</text>
<text x="329.4" y="87.5">18</text>
<text x="308" y="90.1">4</text>
<text x="308" y="92.7">5</text>
<text x="313.9" y="91.2">A</text>
<text x="313.9" y="93.8">A</text>
<text x="323.2" y="91.2">B</text>
<text x="323.2" y="93.8">B</text>
<text x="329.4" y="90.1">16</text>
<text x="329.4" y="92.7">15</text>
<text x="59.2" y="100.4">1</text>
<text x="71.5" y="100.4">2</text>
<text x="105.1" y="100.4">18</text>
<text x="112.3" y="101.6">B</text>
<text x="121.6" y="101.6">A</text>
<text x="127.8" y="100.4">2</text>
<text x="154.9" y="100.4">1</text>
<text x="162" y="100.4">2</text>
<text x="190.4" y="100.4">43</text>
<text x="197.6" y="101.6">D0</text>
<text x="231.5" y="101.6">A0</text>
<text x="239" y="100.4">22</text>
<text x="306.8" y="100.4">19</text>
<text x="308" y="97.8">1</text>
<text x="313.9" y="99">DIR</text>
<text x="313.9" y="101.6">OE</text>
<text x="71.5" y="103">3</text>
<text x="71.5" y="105.6">4</text>
<text x="105.1" y="103">17</text>
<text x="105.1" y="105.6">16</text>
<text x="112.3" y="104.1">B</text>
<text x="112.3" y="106.7">B</text>
<text x="121.6" y="104.2">A</text>
<text x="121.6" y="106.7">A</text>
<text x="127.8" y="103">3</text>
<text x="127.8" y="105.6">4</text>
<text x="154.9" y="105.6">3</text>
<text x="162" y="105.6">4</text>
<text x="167.8" y="103">1</text>
<text x="174.9" y="103">2</text>
<text x="190.4" y="103">44</text>
<text x="190.4" y="105.6">45</text>
<text x="197.6" y="104.1">D1</text>
<text x="197.6" y="106.7">D2</text>
<text x="231.5" y="104.2">A1</text>
<text x="231.5" y="106.7">A2</text>
<text x="239" y="103">23</text>
<text x="239" y="105.6">24</text>
<text x="71.5" y="108.2">5</text>
<text x="71.5" y="110.8">6</text>
<text x="71.5" y="113.4">7</text>
<text x="105.1" y="108.2">15</text>
<text x="105.1" y="110.8">14</text>
<text x="105.1" y="113.4">13</text>
<text x="112.3" y="109.3">B</text>
<text x="112.3" y="111.9">B</text>
<text x="121.6" y="109.3">A</text>
<text x="121.6" y="111.9">A</text>
<text x="127.8" y="108.2">5</text>
<text x="127.8" y="110.8">6</text>
<text x="127.8" y="113.4">7</text>
<text x="154.9" y="110.8">5</text>
<text x="162" y="110.8">6</text>
<text x="167.8" y="108.2">3</text>
<text x="167.8" y="113.4">5</text>
<text x="174.9" y="108.2">4</text>
<text x="174.9" y="113.4">6</text>
<text x="190.4" y="108.2">46</text>
<text x="190.4" y="110.8">47</text>
<text x="190.4" y="113.4">48</text>
<text x="197.6" y="109.3">D3</text>
<text x="197.6" y="111.9">D4</text>
<text x="231.5" y="109.3">A3</text>
<text x="231.5" y="111.9">A4</text>
<text x="239" y="108.2">25</text>
<text x="239" y="110.8">26</text>
<text x="239" y="113.4">27</text>
<text x="308" y="110.8">2</text>
<text x="308" y="113.4">3</text>
<text x="313.9" y="111.9">A1</text>
<text x="322" y="111.9">B1</text>
<text x="329.4" y="113.4">17</text>
<text x="329.4" y="110.8">18</text>
<text x="71.5" y="115.9">8</text>
<text x="71.5" y="118.5">9</text>
<text x="105.1" y="115.9">12</text>
<text x="105.3" y="118.5">11</text>
<text x="112.3" y="114.5">B</text>
<text x="112.3" y="117.1">B</text>
<text x="112.3" y="119.7">B</text>
<text x="121.6" y="114.5">A</text>
<text x="121.6" y="117.1">A</text>
<text x="121.6" y="119.7">A</text>
<text x="127.8" y="115.9">8</text>
<text x="127.8" y="118.5">9</text>
<text x="154.9" y="115.9">7</text>
<text x="162" y="115.9">8</text>
<text x="167.8" y="118.5">7</text>
<text x="174.9" y="118.5">8</text>
<text x="190.4" y="115.9">49</text>
<text x="190.4" y="118.5">50</text>
<text x="197.6" y="114.5">D5</text>
<text x="197.6" y="117.1">D6</text>
<text x="197.6" y="119.7">D7</text>
<text x="231.5" y="114.5">A5</text>
<text x="231.5" y="117.1">A6</text>
<text x="231.5" y="119.7">A7</text>
<text x="239" y="115.9">28</text>
<text x="239" y="118.5">29</text>
<text x="308" y="115.9">4</text>
<text x="308" y="118.5">5</text>
<text x="313.9" y="114.5">A2</text>
<text x="313.9" y="117.1">A3</text>
<text x="313.9" y="119.7">A4</text>
<text x="322" y="119.7">B4</text>
<text x="322" y="117.1">B3</text>
<text x="322" y="114.5">B2</text>
<text x="329.4" y="118.5">15</text>
<text x="329.4" y="115.9">16</text>
<text x="106.3" y="123.7">1</text>
<text x="112.3" y="124.8">DIR</text>
<text x="190.6" y="123.7">11</text>
<text x="197.6" y="124.8">BUSRQ</text>
<text x="231.5" y="122.2">A8</text>
<text x="231.5" y="124.8">A9</text>
<text x="239" y="121.1">30</text>
<text x="239" y="123.7">31</text>
<text x="308" y="121.1">6</text>
<text x="308" y="123.7">7</text>
<text x="313.9" y="122.2">A5</text>
<text x="313.9" y="124.8">A6</text>
<text x="322" y="124.8">B6</text>
<text x="322" y="122.2">B5</text>
<text x="329.4" y="123.7">13</text>
<text x="329.4" y="121.1">14</text>
<text x="75.3" y="131.5">9</text>
<text x="105.1" y="126.3">19</text>
<text x="112.3" y="127.4">OE</text>
<text x="190.4" y="126.3">12</text>
<text x="190.4" y="128.9">17</text>
<text x="197.6" y="127.4">BUSAK</text>
<text x="197.6" y="130">INH</text>
<text x="230.3" y="127.4">A10</text>
<text x="230.5" y="130">A11</text>
<text x="239" y="126.3">32</text>
<text x="239" y="128.9">33</text>
<text x="239" y="131.5">34</text>
<text x="308" y="126.3">8</text>
<text x="308" y="128.9">9</text>
<text x="313.9" y="127.4">A7</text>
<text x="313.9" y="130">A8</text>
<text x="322" y="130">B8</text>
<text x="322" y="127.4">B7</text>
<text x="329.4" y="128.9">11</text>
<text x="329.4" y="126.3">12</text>
<text x="74.1" y="136.6">10</text>
<text x="96.8" y="134">8</text>
<text x="190.4" y="134">52</text>
<text x="190.4" y="136.6">61</text>
<text x="197.6" y="135.2">IRQX</text>
<text x="197.6" y="137.8">NMI</text>
<text x="230.3" y="132.6">A12</text>
<text x="230.3" y="135.2">A13</text>
<text x="230.3" y="137.8">A14</text>
<text x="239" y="134">35</text>
<text x="239" y="136.6">36</text>
<text x="306.8" y="136.6">19</text>
<text x="308" y="134">1</text>
<text x="313.9" y="135.2">DIR</text>
<text x="313.9" y="137.8">OE</text>
<text x="190.4" y="141.8">51</text>
<text x="197.6" y="142.9">SINT</text>
<text x="230.3" y="140.3">A15</text>
<text x="230.3" y="142.9">A16</text>
<text x="239" y="139.2">37</text>
<text x="239" y="141.8">38</text>
<text x="190.4" y="149.6">55</text>
<text x="190.4" y="147">54</text>
<text x="190.4" y="144.4">53</text>
<text x="197.6" y="148.1">V1</text>
<text x="197.6" y="145.5">V0</text>
<text x="230.3" y="148.1">A18</text>
<text x="230.3" y="145.5">A17</text>
<text x="239" y="147">40</text>
<text x="239" y="144.4">39</text>
<text x="239" y="149.6">41</text>
<text x="308" y="147">2</text>
<text x="308" y="149.6">3</text>
<text x="313.9" y="148.1">A1</text>
<text x="322" y="148.1">B1</text>
<text x="329.4" y="149.6">17</text>
<text x="329.4" y="147">18</text>
<text x="190.4" y="154.7">57</text>
<text x="190.4" y="152.1">56</text>
<text x="197.6" y="155.9">V4</text>
<text x="197.6" y="153.3">V3</text>
<text x="197.6" y="150.7">V2</text>
<text x="227.8" y="153.3">IOSEL</text>
<text x="229.7" y="155.9">CSX</text>
<text x="230.3" y="150.7">A19</text>
<text x="239" y="152.1">18</text>
<text x="239" y="154.7">9</text>
<text x="308" y="152.1">4</text>
<text x="308" y="154.7">5</text>
<text x="313.9" y="150.7">A2</text>
<text x="313.9" y="153.3">A3</text>
<text x="313.9" y="155.9">A4</text>
<text x="322" y="155.9">B4</text>
<text x="322" y="153.3">B3</text>
<text x="322" y="150.7">B2</text>
<text x="329.4" y="154.7">15</text>
<text x="329.4" y="152.1">16</text>
<text x="190.4" y="159.9">59</text>
<text x="190.4" y="157.3">58</text>
<text x="197.6" y="161">V6</text>
<text x="197.6" y="158.4">V5</text>
<text x="231.1" y="161">RD</text>
<text x="239" y="159.9">19</text>
<text x="308" y="157.3">6</text>
<text x="308" y="159.9">7</text>
<text x="313.9" y="158.4">A5</text>
<text x="313.9" y="161">A6</text>
<text x="322" y="161">B6</text>
<text x="322" y="158.4">B5</text>
<text x="329.4" y="159.9">13</text>
<text x="329.4" y="157.3">14</text>
<text x="190.4" y="162.5">60</text>
<text x="191.6" y="167.6">2</text>
<text x="197.6" y="163.6">V7</text>
<text x="230.4" y="163.6">WR</text>
<text x="239" y="162.5">20</text>
<text x="239" y="167.6">10</text>
<text x="308" y="162.5">8</text>
<text x="308" y="165.1">9</text>
<text x="313.9" y="163.6">A7</text>
<text x="313.9" y="166.2">A8</text>
<text x="322" y="166.2">B8</text>
<text x="322" y="163.6">B7</text>
<text x="329.4" y="165.1">11</text>
<text x="329.4" y="162.5">12</text>
<text x="189.6" y="170.2">5*2</text>
<text x="191.6" y="172.8">1</text>
<text x="197.6" y="174">+12V</text>
<text x="197.6" y="171.4">+5V</text>
<text x="197.6" y="168.8">+3.3V</text>
<text x="228.7" y="171.4">WAIT</text>
<text x="228.8" y="174">HALT</text>
<text x="229.8" y="168.8">RST</text>
<text x="239" y="172.8">15</text>
<text x="239" y="170.2">16</text>
<text x="306.8" y="172.8">19</text>
<text x="308" y="170.2">1</text>
<text x="313.9" y="171.4">DIR</text>
<text x="313.9" y="174">OE</text>
<text x="191.6" y="175.4">7</text>
<text x="191.6" y="178">8</text>
<text x="197.6" y="176.5">-12V</text>
<text x="197.6" y="179.1">+5VSB</text>
<text x="226.9" y="176.5">FETCH</text>
<text x="239" y="175.4">14</text>
<text x="189.6" y="180.6">3*5</text>
<text x="197.6" y="181.7">0V</text>
<text x="230" y="181.7">CLK</text>
<text x="239" y="180.6">13</text>
<text x="308" y="188.3">5</text>
<text x="329.4" y="190.9">6</text>
<text x="308" y="193.5">4</text>
<text x="62.4" y="209">9</text>
<text x="83.8" y="209">5</text>
<text x="300.2" y="209">9</text>
<text x="316.5" y="209">8</text>
<text x="319.9" y="209">11</text>
<text x="337.2" y="209">10</text>
<text x="22.4" y="211.6">13</text>
<text x="39.9" y="211.6">12</text>
<text x="61.1" y="211.6">10</text>
<text x="61.3" y="214.2">11</text>
<text x="68.3" y="210.2">A</text>
<text x="68.3" y="212.7">B</text>
<text x="68.3" y="215.3">CLR</text>
<text x="77.4" y="215.3">Q</text>
<text x="77.4" y="210.1">Q</text>
<text x="83.8" y="214.2">12</text>
<text x="62.4" y="221.9">6</text>
<text x="62.4" y="219.4">7</text>
<text x="68.3" y="220.5">R/C</text>
<text x="23.6" y="224.5">1</text>
<text x="39.9" y="224.5">2</text>
<text x="68.3" y="223.1">C</text>
<text x="23.6" y="237.5">3</text>
<text x="39.9" y="237.5">4</text>
<text x="23.6" y="250.4">5</text>
<text x="39.9" y="250.4">6</text>
</g>
<g font-size="2">
<text x="115.7" y="49.7">U8.1</text>
<text x="115.7" y="52.3">U8.2</text>
<text x="115.7" y="54.9">U8.3</text>
<text x="115.7" y="57.5">U8.4</text>
<text x="115.7" y="60.1">U8.5</text>
<text x="115.7" y="62.6">U8.6</text>
<text x="115.7" y="65.2">U8.7</text>
<text x="115.7" y="67.8">U8.8</text>
<text x="119.3" y="73">A=B</text>
<text x="317.4" y="75.6">U1.5</text>
<text x="317.4" y="78.2">U1.6</text>
<text x="317.4" y="80.7">U1.7</text>
<text x="317.4" y="83.3">U1.8</text>
<text x="317.4" y="85.9">U1.2</text>
<text x="317.4" y="88.5">U1.1</text>
<text x="317.4" y="91.1">U1.3</text>
<text x="317.4" y="93.7">U1.4</text>
<text x="115.7" y="101.4">U9.1</text>
<text x="321" y="98.8">A=B</text>
<text x="115.7" y="104">U9.2</text>
<text x="115.7" y="106.6">U9.3</text>
<text x="115.7" y="109.2">U9.4</text>
<text x="115.7" y="111.8">U9.5</text>
<text x="115.7" y="114.4">U9.6</text>
<text x="115.7" y="116.9">U9.7</text>
<text x="115.7" y="119.5">U9.8</text>
<text x="119.3" y="124.7">A=B</text>
<text x="321" y="135">A=B</text>
<text x="321" y="171.2">A=B</text>
</g>
<g font-size="1.6">
<text x="51.4" y="72.9">RD/2.3D</text>
<text x="54" y="75.5">CSX</text>
<text x="51.4" y="124.6">RD/2.3D</text>
<text x="172.1" y="129.7">BINH/2.2D</text>
<text x="49.3" y="137.5">IOSEL/2.3D</text>
<text x="50.1" y="132.3">BINH/2.2D</text>
<text x="253.2" y="171.1">BWAIT/3.5D</text>
<text x="351" y="191.8">RWCYCLE/3.3D</text>
<text x="351" y="209.9">RST/3.3D</text>
</g>
</svg>
